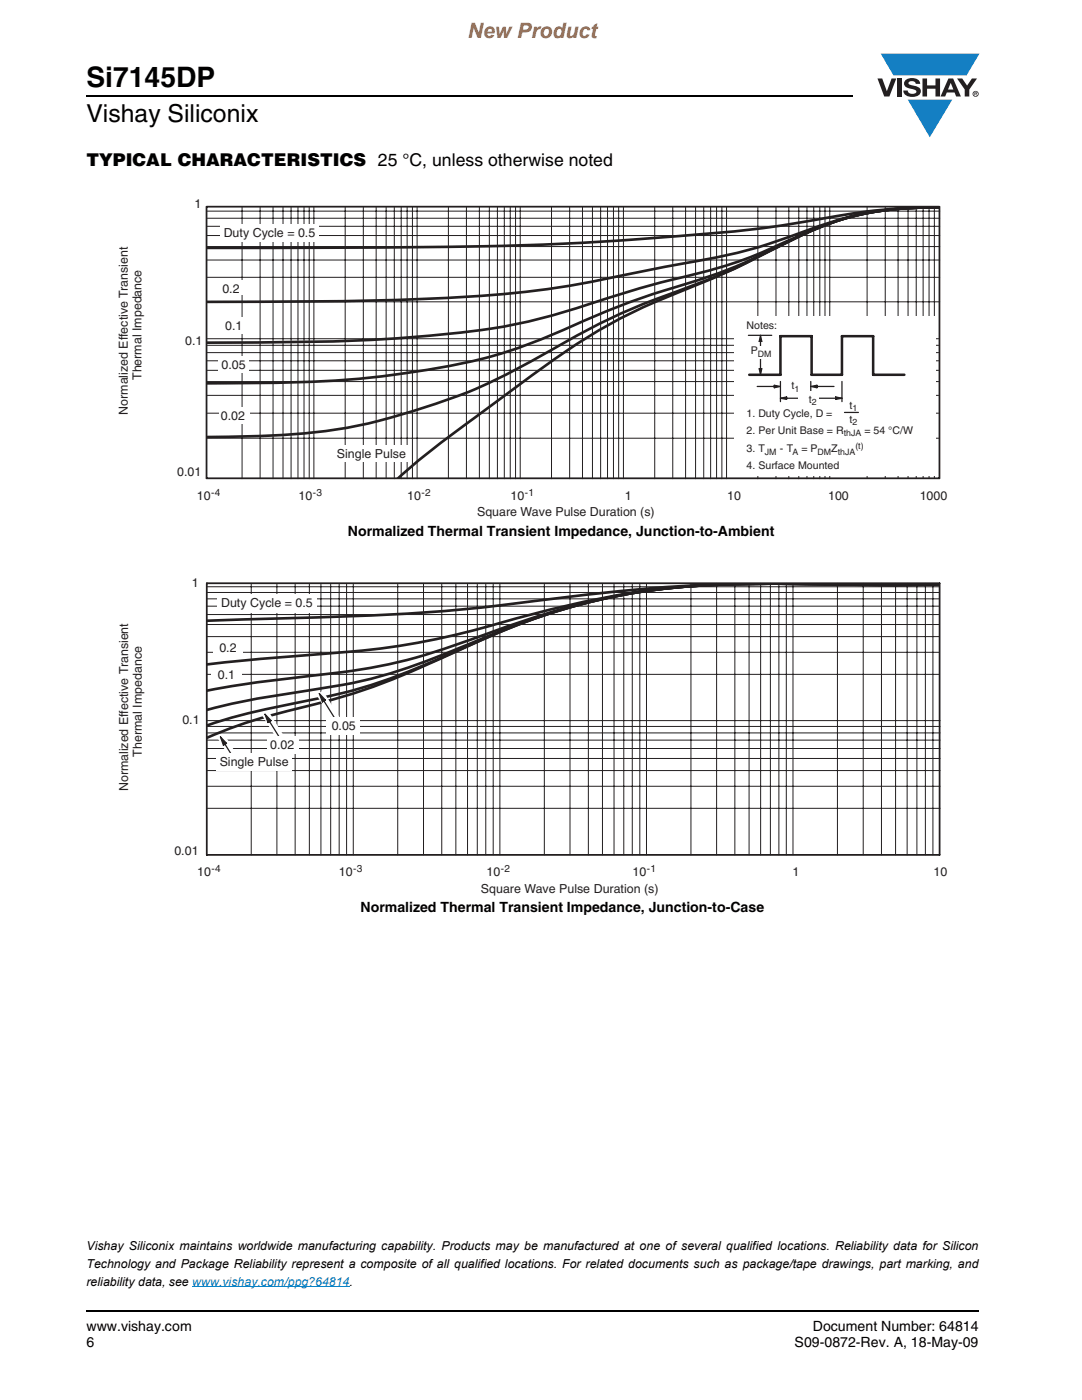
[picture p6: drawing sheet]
<svg xmlns="http://www.w3.org/2000/svg" width="216mm" height="279mm" viewBox="0 0 216 279" stroke-linecap="round" stroke-linejoin="round" font-family="sans-serif">
<path d="M17.1 18.9h.2v.3h-.2zM17.1 261.5h.2v.4h-.2z" fill="#000"/>
<path d="M17.3 19.1h152.9M17.3 261.7h178.1" fill="none" stroke="#000" stroke-width=".36"/>
<path d="M175.1 10.7h20.4v16.7h-20.4z" fill="#fff"/>
<g fill="#147fc3">
<path d="M175.7 10.7h19.7l-2.5 4.4h-3.8h-10.8z"/>
<path d="M181.1 19.9h8.9l-4.5 7.5z"/>
</g>
<g fill="#231f20">
<path d="M175.1 15.7h.9l1 2.5 .9-2.5h.9l-1.3 3.6h-1.1z"/>
<path d="M179 15.7h.9v3.6h-.9z"/>
<path d="M180.7 16a2.1 2.1 0 0 1 2.8 .3l.1 .4h-.9a.79 .79 0 0 0-.7-.5 .79 .79 0 0 0-.7 .4l.2 .3 1 .2a1.08 1.08 0 0 1 1.2 1.1 1.08 1.08 0 0 1-1.1 1.1 1.73 1.73 0 0 1-2.4-1.2h.9a.96 .96 0 0 0 .8 .6 .96 .96 0 0 0 1-.4 1.31 1.31 0 0 0-1.3-.6 1.03 1.03 0 0 1-1-.6 1.03 1.03 0 0 1 .1-1.1z"/>
<path d="M184.1 15.7h.9v1.3h1.7v-1.3h.9v3.6h-.9v-1.6h-1.7v1.6h-.9z"/>
<path d="M191 15.7h1l1 1.4 .9-1.4h1.1l-1.6 2.2v1.4h-.9v-1.4z"/>
<path d="M189.7 16.5l.5 1.4h-1zM189.2 15.7l-1.5 3.6h.9l.3-.8h1.6l.3 .8h.9l-1.5-3.6z"/>
<path d="M194.2 18.7a.46 .46 0 0 1 .9 0 .46 .46 0 0 1-.9 0zM194.1 18.7a.6 .6 0 0 0 1.2 0 .6 .6 0 0 0-1.2 0z"/>
<path d="M194.6 18.5h.2v.2h-.2zM194.4 18.4v.7h.2v-.3l.3 .3-.1-.3 .1-.2v-.2z"/>
</g>
<path d="M38.4 256.8h31.3" fill="none" stroke="#007ec4" stroke-width=".2"/>
<path d="M23.4 39.4h165.6v64.1h-165.6z" fill="#fff"/>
<path d="M187.6 41.3a127.5 127.5 0 0 0-26.3 2.8 275.5 275.5 0 0 1-31.6 3.5 701.2 701.2 0 0 1-57.2 1.8l-31.2 .1M187.6 41.3a69 69 0 0 0-28 5.2 107.2 107.2 0 0 1-24.1 6.2l-6.3 1.2a214.3 214.3 0 0 1-32.5 5.1 806 806 0 0 1-55.4 1.2M187.6 41.3a62.8 62.8 0 0 0-23.1 3.7l-6.2 2.6a97.4 97.4 0 0 1-24.4 8.3 464.9 464.9 0 0 0-23.3 6.9 143.8 143.8 0 0 1-29 4.5 533.5 533.5 0 0 1-40.3 1.1M187.6 41.3a62.1 62.1 0 0 0-23.4 3.8l-7.8 3.5a109 109 0 0 1-24 9.4 199.3 199.3 0 0 0-22.9 9.1 106.6 106.6 0 0 1-29.5 7.5 238 238 0 0 1-34.8 1.9h-3.9M187.6 41.3a61.4 61.4 0 0 0-23.7 3.9l-6.9 3.2a157.8 157.8 0 0 1-26.3 11.4 142.6 142.6 0 0 0-22.8 11.2 123.7 123.7 0 0 1-39.8 14.6 177.5 177.5 0 0 1-26.8 1.6M187.6 41.3a61.5 61.5 0 0 0-23.7 3.9l-5.5 2.5a214.5 214.5 0 0 1-26.4 12 112.7 112.7 0 0 0-25.1 14.7l-6 4.4a284.7 284.7 0 0 0-21.6 16.7" fill="none" stroke="#231f20" stroke-width=".53"/>
<g fill="none" stroke="#231f20" stroke-width=".2">
<path d="M41.3 45.2h146.2M41.3 43.6h146.2M41.3 47h146.2M41.3 55.3h146.2M41.3 51.9h146.2M41.3 49.2h146.2M41.3 42.1h146.2M48.3 41.4v54.1M51.9 41.4v54.1M54.5 41.4v54.1M56.5 41.4v54.1M58.1 41.4v54.1"/>
<path d="M59.5 41.4v54.1M60.7 41.4v54.1M61.7 41.4v54.1M62.6 41.4v54.1M68.9 41.4v54.1M72.5 41.4v54.1M75.1 41.4v54.1M77 41.4v54.1M78.7 41.4v54.1M80.1 41.4v54.1M81.2 41.4v54.1M82.3 41.4v54.1"/>
<path d="M83.2 41.4v54.1M89.5 41.4v54.1M93.1 41.4v54.1M95.7 41.4v54.1M97.6 41.4v54.1M99.3 41.4v54.1M100.6 41.4v54.1M101.8 41.4v54.1M102.9 41.4v54.1M103.8 41.4v54.1M110 41.4v54.1M113.7 41.4v54.1"/>
<path d="M116.2 41.4v54.1M118.2 41.4v54.1M119.8 41.4v54.1M121.2 41.4v54.1M122.4 41.4v54.1M123.4 41.4v54.1M124.4 41.4v54.1M130.6 41.4v54.1M134.2 41.4v54.1M136.8 41.4v54.1M138.8 41.4v54.1M140.4 41.4v54.1"/>
<path d="M141.8 41.4v54.1M143 41.4v54.1M144 41.4v54.1M145 41.4v54.1M151.2 41.4v54.1M154.8 41.4v54.1M157.4 41.4v54.1M159.4 41.4v54.1M161 41.4v54.1M162.4 41.4v54.1M163.6 41.4v54.1M164.6 41.4v54.1"/>
<path d="M165.6 41.4v54.1M173 41.3v54.2M176.6 41.3v54.2M179.2 41.3v54.2M181.2 41.3v54.2M182.8 41.3v54.2M184.2 41.3v54.2M185.4 41.3v54.2M186.4 41.3v54.2M41.3 60.2h146.2M41.3 67.6h146M41.3 78.9h146"/>
<path d="M41.3 76.2h146M41.3 73.9h146M41.3 72h146M41.3 70.4h146M41.3 68.9h146M41.3 87.5h146M41.3 82.5h146"/>
</g>
<g fill="#fff">
<path d="M43.4 55.9h5.7v3h-5.7z"/>
<path d="M43.2 63.4h7v3.2h-7z"/>
<path d="M146.6 63.1h40.1v31.8h-40.1z"/>
</g>
<path d="M149.3 66.9h4.7M155.7 76.1v4.1M161.8 76.1v2M168 76.1v4.1" fill="none" stroke="#231f20" stroke-width=".25"/>
<path d="M155.7 79.5l1.3-.3v.5z" fill="#231f20"/>
<path d="M155.7 79.5l1.3-.3v.5zM156.6 79.5h3.8" fill="none" stroke="#231f20" stroke-width=".25"/>
<path d="M166.8 79.2l1.2 .3-1.2 .2z" fill="#231f20"/>
<path d="M163.4 79.5h3.7M166.8 79.2l1.2 .3-1.2 .2z" fill="none" stroke="#231f20" stroke-width=".25"/>
<path d="M154.5 76.9l1.2 .2-1.2 .3z" fill="#231f20"/>
<path d="M151.1 77.1h3.7M154.5 76.9l1.2 .2-1.2 .3z" fill="none" stroke="#231f20" stroke-width=".25"/>
<path d="M161.8 77.1l1.2-.2v.5z" fill="#231f20"/>
<path d="M161.8 77.1l1.2-.2v.5zM162.6 77.1h3.8" fill="none" stroke="#231f20" stroke-width=".25"/>
<g fill="#fff">
<path d="M156.3 75.5h4v2.5h-4z"/>
<path d="M159.3 78.1h4v2.6h-4z"/>
</g>
<path d="M151.5 73.6h.5l-.3 1.2z" fill="#231f20"/>
<path d="M151.5 73.6h.5l-.3 1.2zM151.7 70.3v3.7" fill="none" stroke="#231f20" stroke-width=".25"/>
<path d="M151.7 66.9l.3 1.2h-.5z" fill="#231f20"/>
<path d="M151.7 66.9l.3 1.2h-.5zM151.7 67.8v3.6" fill="none" stroke="#231f20" stroke-width=".25"/>
<path d="M148.3 69.1h6.6v2.6h-6.6z" fill="#fff"/>
<path d="M149.5 74.8h6.2v-7.7h6.3v7.7h6v-7.7h6.2v7.7h6.3" fill="none" stroke="#231f20" stroke-width=".51"/>
<path d="M168.5 82.3h2.8" fill="none" stroke="#231f20" stroke-width=".25"/>
<g fill="#fff">
<path d="M44 44.7h19.6v3.6h-19.6z"/>
<path d="M66.4 88.8h15.3v3.4h-15.3z"/>
<path d="M43.6 81.3h6.2v3.4h-6.2z"/>
<path d="M43.7 71h6v3.4h-6z"/>
</g>
<path d="M41.2 41.3v54.2M41.2 41.2h146.2M187.5 41.3v54.2M41.2 95.5h146.2" fill="none" stroke="#231f20" stroke-width=".35"/>
<path d="M23.5 115h165.6v63.7h-165.6z" fill="#fff"/>
<path d="M187.5 116.6l-10.3 .1-13.2-.1a221.8 221.8 0 0 0-37.1 1.6 251 251 0 0 0-32.3 7.6 157.5 157.5 0 0 1-32.8 4.9l-12 1-8.6 .9M187.5 116.6l-10.4 .2-13.2-.2a208.7 208.7 0 0 0-37 1.7 141 141 0 0 0-34.4 10.7 108.6 108.6 0 0 1-29.3 8.5l-6.8 1.1a135.2 135.2 0 0 0-15.2 3.1M187.5 116.6l-10.4 .2-13.2-.2a208.7 208.7 0 0 0-37 1.7 127.8 127.8 0 0 0-34.4 11l-1.7 .7a119.7 119.7 0 0 1-32.7 10.5 116.8 116.8 0 0 0-16.9 4.3M187.5 116.6l-10.4 .2-13.2-.2a208.7 208.7 0 0 0-37 1.7 124.5 124.5 0 0 0-34.1 10.9l-1.7 .8a145 145 0 0 1-27.6 10.4 122.8 122.8 0 0 0-22.3 6.9M41.2 123.9l2.5-.1a956.5 956.5 0 0 0 45.8-1.9l11.9-1.3a459.4 459.4 0 0 1 41.3-3.9l10.6-.2h34.2l-8.7 .1a664.4 664.4 0 0 0-40.9 .4 139.1 139.1 0 0 0-40.3 9.3 128.1 128.1 0 0 1-25.5 7.3l-2.5 .4a421.9 421.9 0 0 0-28.4 3.9" fill="none" stroke="#231f20" stroke-width=".53"/>
<g fill="none" stroke="#231f20" stroke-width=".2">
<path d="M41.2 119.5h146.2M41.2 118.2h146.2M41.2 117.1h146.2M50.1 116.4v54.2M55.3 116.4v54.2M58.9 116.4v54.2M61.7 116.4v54.2M64 116.4v54.2M66 116.4v54.2M67.7 116.4v54.2M69.2 116.4v54.2M70.5 116.4v54.2"/>
<path d="M79.4 116.4v54.2M84.5 116.4v54.2M88.1 116.4v54.2M91 116.4v54.2M93.3 116.4v54.2M95.2 116.4v54.2M96.9 116.4v54.2M98.4 116.4v54.2M99.7 116.4v54.2M108.6 116.4v54.2M113.7 116.4v54.2M117.4 116.4v54.2"/>
<path d="M120.2 116.4v54.2M122.5 116.4v54.2M124.5 116.4v54.2M126.2 116.4v54.2M127.7 116.4v54.2M129 116.4v54.2M137.9 116.4v54.2M143 116.4v54.2M146.6 116.4v54.2M149.5 116.4v54.2M151.8 116.4v54.2M153.7 116.4v54.2"/>
<path d="M155.4 116.4v54.2M156.9 116.4v54.2M158.2 116.4v54.2M167.1 116.4v54.2M172.2 116.4v54.2M175.9 116.4v54.2M178.7 116.4v54.2M181 116.4v54.2M183 116.4v54.2M184.6 116.4v54.2M186.2 116.4v54.2M41.2 121h146.2"/>
<path d="M41.2 122.6h146.2M41.2 134.6h146.2M41.2 130.2h146.2M41.2 127h146.2M41.2 124.6h146.2M41.4 143.8h146.2M41.4 156.9h146.2M41.4 153.8h146.2M41.4 151.4h146.2M41.4 149.4h146.2M41.4 147.7h146.2M41.4 146.3h146.2"/>
<path d="M41.4 145h146.2M41.4 161.3h146.2"/>
</g>
<g fill="#fff">
<path d="M42.7 127.3h5.8v3.6h-5.8z"/>
<path d="M42.1 133h6v2.9h-6z"/>
<path d="M43.3 118.6h19.9v3.7h-19.9z"/>
</g>
<path d="M63.1 138.6l1.3-.8 3.9 6.3-1.3 .8z" fill-rule="evenodd" fill="#fff"/>
<path d="M63.7 138.4l1.2 1.3-.6 .4z" fill="#231f20"/>
<path d="M63.7 138.4l1.2 1.3-.6 .4zM64.6 139.8l2.8 4.5" fill="none" stroke="#231f20" stroke-width=".25"/>
<path d="M43.4 147.3l1.3-.8 3.9 6.2-1.3 .9z" fill-rule="evenodd" fill="#fff"/>
<path d="M44 147.1l1.2 1.2-.6 .4z" fill="#231f20"/>
<path d="M44 147.1l1.2 1.2-.6 .4zM44.9 148.5l2.8 4.4" fill="none" stroke="#231f20" stroke-width=".25"/>
<path d="M65.1 143.1h6.6v3.5h-6.6z" fill="#fff"/>
<path d="M52.3 142.8l1.3-.8 3.9 6.2-1.3 .8z" fill-rule="evenodd" fill="#fff"/>
<path d="M52.9 142.5l1.2 1.3-.6 .4z" fill="#231f20"/>
<path d="M52.9 142.5l1.2 1.3-.6 .4zM53.7 143.9l2.8 4.5" fill="none" stroke="#231f20" stroke-width=".25"/>
<g fill="#fff">
<path d="M43.2 150.3h15.1v3.4h-15.1z"/>
<path d="M53.4 147h6.3v3.5h-6.3z"/>
</g>
<path d="M41.3 116.4v54.2M41.3 116.4h146.2M187.5 116.4v54.2h-146.2" fill="none" stroke="#231f20" stroke-width=".35"/>
<text font-size="5.6" x="17.3" y="17.4">Si7145DP</text>
<text font-size="4.9" x="17.3" y="24.4">Vishay Siliconix</text>
<text font-size="4.2" fill="#f06b12" x="93.3" y="7.5">New Product</text>
<text font-size="3.5" x="17.3" y="33">TYPICAL CHARACTERISTICS 25 °C, unless otherwise noted</text>
<g font-size="2.8">
<text x="69.4" y="106.9">Normalized Thermal Transient Impedance, Junction-to-Ambient</text>
<text x="71.9" y="181.9">Normalized Thermal Transient Impedance, Junction-to-Case</text>
<text x="17.3" y="265.6">www.vishay.com</text>
<text x="17.3" y="268.8">6</text>
<text x="158.6" y="268.8">S09-0872-Rev. A, 18-May-09</text>
<text x="162.2" y="265.6">Document Number: 64814</text>
</g>
<g font-size="2.5" fill="#231f20">
<text x="38.8" y="41.5">1</text>
<text x="44.6" y="47.2">Duty Cycle = 0.5</text>
<text x="44.4" y="58.4">0.2</text>
<text x="44.9" y="65.9">0.1</text>
<text x="37" y="68.9">0.1</text>
<text x="28.2" y="75.8" transform="rotate(-90 28.2 75.8)">Thermal Impedance</text>
<text x="44.2" y="73.5">0.05</text>
<text x="25.5" y="82.8" transform="rotate(-90 25.5 82.8)">Normalized Effective Transient</text>
<text x="44.1" y="83.9">0.02</text>
<text x="35.3" y="95.1">0.01</text>
<text x="67.2" y="91.3">Single Pulse</text>
<text x="39.3" y="99.7">10</text>
<text x="59.6" y="99.7">10</text>
<text x="81.2" y="99.7">10</text>
<text x="101.9" y="99.7">10</text>
<text x="124.7" y="99.7">1</text>
<text x="145.1" y="99.9">10</text>
<text x="165.3" y="99.7">100</text>
<text x="183.5" y="99.7">1000</text>
<text x="95.2" y="103">Square Wave Pulse Duration (s)</text>
<text x="38.3" y="117.1">1</text>
<text x="44.1" y="121.2">Duty Cycle = 0.5</text>
<text x="43.8" y="130.2">0.2</text>
<text x="43.5" y="135.5">0.1</text>
<text x="36.4" y="144.4">0.1</text>
<text x="53.9" y="149.5">0.02</text>
<text x="66.2" y="145.7">0.05</text>
<text x="28.3" y="151" transform="rotate(-90 28.3 151)">Thermal Impedance</text>
<text x="43.8" y="152.8">Single Pulse</text>
<text x="25.6" y="157.9" transform="rotate(-90 25.6 157.9)">Normalized Effective Transient</text>
<text x="34.8" y="170.7">0.01</text>
<text x="39.3" y="174.8">10</text>
<text x="67.6" y="174.8">10</text>
<text x="96" y="178.1">Square Wave Pulse Duration (s)</text>
<text x="97.1" y="174.8">10</text>
<text x="126.2" y="174.8">10</text>
<text x="158.1" y="174.8">1</text>
<text x="186.3" y="174.8">10</text>
</g>
<g font-size="2.5">
<text x="17.3" y="249.5">Vishay Siliconix maintains worldwide manufacturing capability. Products may be manufactured at one of several qualified locations. Reliability data for Silicon</text>
<text x="17.3" y="253">Technology and Package Reliability represent a composite of all qualified locations. For related documents such as package/tape drawings, part marking, and</text>
<text x="17.3" y="256.6">reliability data, see www.vishay.com/ppg?64814.</text>
</g>
<g font-size="2.1" fill="#231f20">
<text x="149" y="65.7">Notes:</text>
<text x="149.8" y="70.7">P</text>
<text x="157.9" y="77.7">t</text>
<text x="149" y="83.2">1. Duty Cycle, D =</text>
<text x="161.4" y="80.4">t</text>
<text x="169.5" y="81.6">t</text>
<text x="149" y="86.5">2. Per Unit Base = R</text>
<text x="169.5" y="84.4">t</text>
<text x="172.5" y="86.5">= 54 °C/W</text>
<text x="149" y="93.6">4. Surface Mounted</text>
<text x="149" y="90.3">3. T</text>
<text x="155.6" y="90.3">- T</text>
<text x="159.9" y="90.3">= P</text>
<text x="165.9" y="90.3">Z</text>
</g>
<g font-size="2" fill="#231f20">
<text x="42.1" y="98.9">-4</text>
<text x="62.4" y="98.9">-3</text>
<text x="84.1" y="98.9">-2</text>
<text x="104.7" y="98.9">-1</text>
<text x="42.2" y="174.1">-4</text>
<text x="70.5" y="174.1">-3</text>
<text x="99.9" y="174.1">-2</text>
<text x="129" y="174.1">-1</text>
</g>
<g font-size="1.8" fill="#231f20">
<text x="151.2" y="71.2">DM</text>
<text x="158.5" y="78.2">1</text>
<text x="162" y="80.9">2</text>
<text x="170.1" y="82">1</text>
<text x="168.4" y="87">thJA</text>
<text x="170.1" y="84.9">2</text>
<text x="170.7" y="89.7">(t)</text>
<text x="152.6" y="90.7">JM</text>
<text x="158.1" y="90.7">A</text>
<text x="163.1" y="90.7">DM</text>
<text x="167.2" y="90.7">thJA</text>
</g>
</svg>
